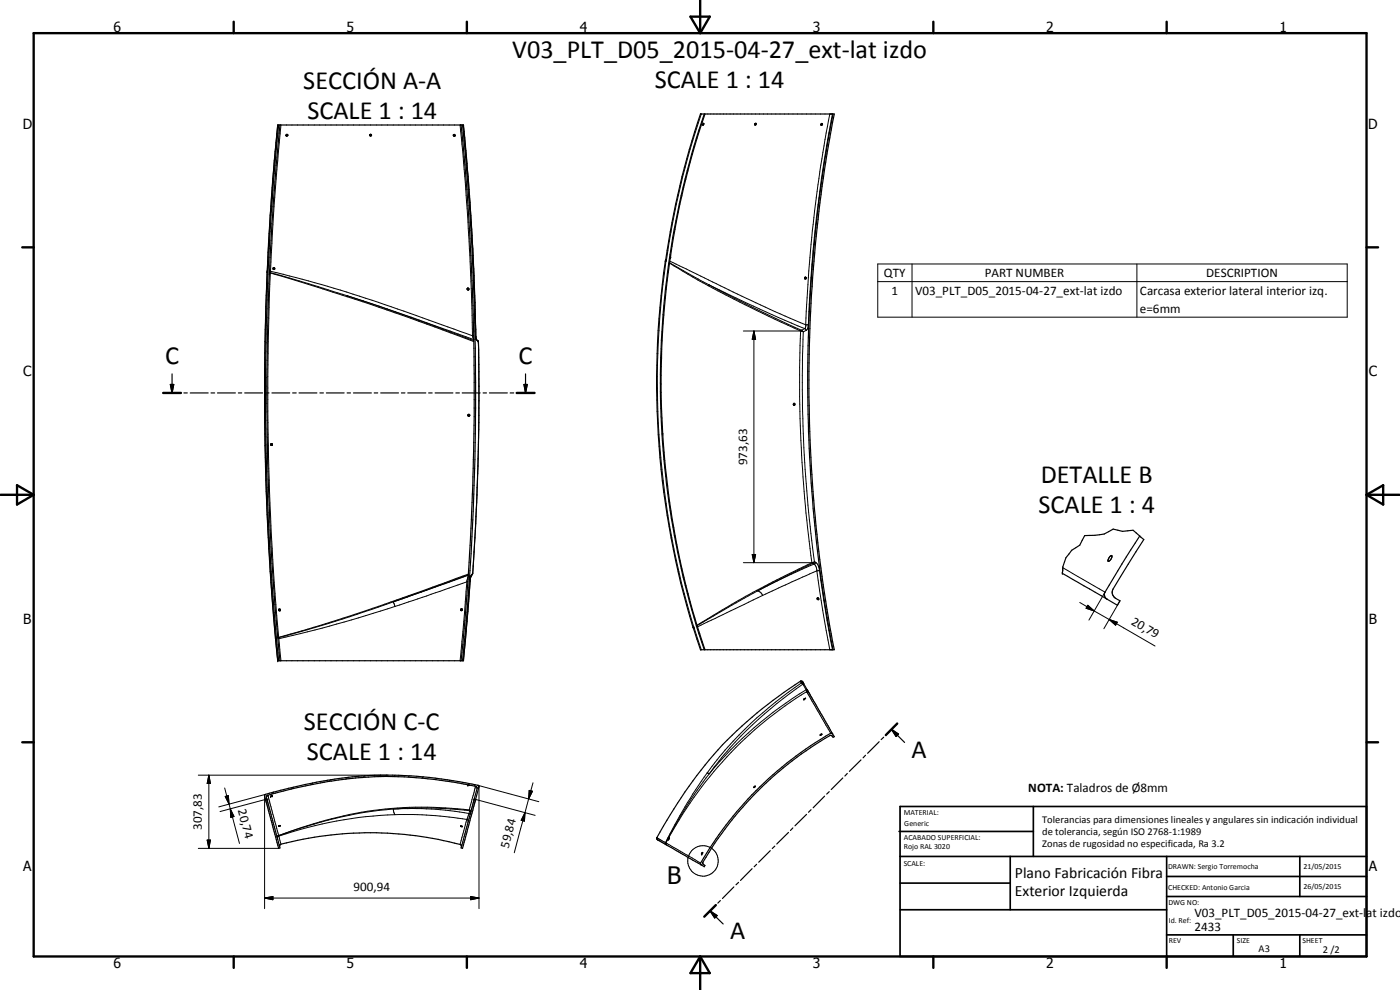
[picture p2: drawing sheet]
<svg xmlns="http://www.w3.org/2000/svg" width="420mm" height="297mm" viewBox="0 0 420 297" stroke-linecap="round" stroke-linejoin="round" font-family="sans-serif">
<g fill="none" stroke="#000" stroke-width=".35">
<path d="M83.3 37.5h55.8l1.4 15.5 1.2 17.7 1.1 30.7 .8 1.2 .1 24.2a779 779 0 0 1-1.8 45.2l-.7 1.5-2.1 24.7h-55.8a819.1 819.1 0 0 1 0-160.7zM83.6 37.5a767.3 767.3 0 0 0-3.3 47.3 808.2 808.2 0 0 0 .2 69l1.4 25.1 1.7 19.3M84 37.5a797.6 797.6 0 0 0-3.8 91.2 794.4 794.4 0 0 0 3.8 69.5M138.4 37.5l1.3 14.4 1 14.8a779.9 779.9 0 0 1 1.6 40.4v17.9l-.5 23.3a689.4 689.4 0 0 1-3.4 49.9M138.8 37.5a813.7 813.7 0 0 1 3.9 90.1 799.8 799.8 0 0 1-3.6 68.2l-.3 2.4M210.2 34.2h40.2a426.3 426.3 0 0 0 0 160.7h-40.2a252.1 252.1 0 0 1 0-160.7zM211 37.1l.2 .1-.3 .3zM211.1 37l-.1 .1M211.4 34.2a251.5 251.5 0 0 0 0 160.7M211.6 34.2a251.5 251.5 0 0 0 0 160.7M226.6 37l.3 .1-.1 .4-.3-.1zM226.6 37.1l-.1 .2"/>
<path d="M246.4 37.4h.1M246.5 37.1l.3 .1-.2 .4-.3-.3zM246.7 37l-.3 .4M250 34.2l-1.3 7.2a433.9 433.9 0 0 0-4.7 111.3 408.8 408.8 0 0 0 5.1 37.5l.9 4.7M86.3 40.4l-.2 .3-.3-.1M110.9 40.5l.3 .2 .3-.2M111 40.4l.3-.1 .2 .2M111 40.4l.2 .4 .3-.3M136.1 40.4l.2 .5 .3-.2M136.1 40.4h.4l.1 .3M136.1 40.4l.5 .3M136.1 40.4h.1"/>
<path d="M136.2 40.5v.1M136.3 40.7h.1M201.2 77v.3M201.2 77.3v.1M201.2 77.4l-.1 .2M82.3 80.3v.3l-.3 .2M140.4 86.4l-.1 .3 .2 .3M140.4 86.4l.3 .3-.1 .3M140.4 86.4l-.2 .3 .5 .3M241.5 83.2l.5 .1-.2 .4h-.3zM241.7 83.2l-.2 .5M49 117.9h5.3"/>
<path d="M51.1 115.4h1l-.5 2.5zM51.6 112.2v5.7M55.2 117.9h1M57.1 117.9h5.4M63.3 117.9h1.1M65.3 117.9h5.3M71.5 117.9h1M73.4 117.9h5.4M79.7 117.9h1M81.6 117.9h5.3M87.8 117.9h1.1M89.7 117.9h5.4"/>
<path d="M96 117.9h1.1M97.9 117.9h5.4M104.2 117.9h1M106.1 117.9h5.4M112.3 117.9h1.1M114.2 117.9h5.4M120.5 117.9h1M122.4 117.9h5.4M128.6 117.9h1.1M130.6 117.9h5.3M136.8 117.9h1.1M138.7 117.9h5.4"/>
<path d="M145 117.9h1M146.9 117.9h5.4M153.1 117.9h1.1M155.1 117.9h5.3M157.3 115.4h.9l-.5 2.5zM157.7 112.2v5.7M81.4 133.1l.2 .3-.1 .2M140.8 124.3l.2 .3-.2 .3M140.8 124.3l-.3 .2 .3 .4M140.8 124.3l-.4 .2 .1 .3 .2 .1M198.9 130v.2M238.2 121.1v.5"/>
<path d="M245.3 179.5a.27 .27 0 0 1 .4 0 .27 .27 0 0 1-.1 .4l-.3-.1zM245.3 179.5l.2 .5M332.6 168.4h.1M333.1 167l.5-.3a1.59 1.59 0 0 1-.8 1.7h-.2l-.1-.3zM342 160.8l1.3 1.1-9.3 14.8a2.07 2.07 0 0 0 .9 2.9l1.2 .7-.7 1.3-3.1-1.8M342 160.8l-1.9-1.7-3.2 .3-2.8-.7a9.3 9.3 0 0 1-7 2h-1.6l-1.4 2.9a8.3 8.3 0 0 0-5.2 7.6l-.1 .8 13.5 7.8M342 160.8l-5.3 8.4-5.3 9.1a1.68 1.68 0 0 0 .9 1.5M83.6 182.9l.5-.1-.1 .5M83.6 182.9l.2 .4 .3-.1M83.6 182.9l.5 .3M138.4 183h-.1M138.8 182.8l-.4 .1-.1 .3"/>
<path d="M138.8 182.9l-.2-.2-.4 .1 .1 .4M138.8 182.9l-.2 .3h-.3M241.1 205l-.1-.2a.53 .53 0 0 0-.8-.4 117.4 117.4 0 0 0-40.1 41.7l-3 5.4 .2 .4 2.5 1.5M241.1 205h.1M241.2 205l8.7 15.2M241.4 209.8h-.1M241.5 209.7l.3-.2-.5 .3M267.5 218.8l2.2 1.5-.8 .7zM267.5 218.8l4 4M269.3 217.1l-3.5 3.5M79.7 238.4l-.3 .4 .3 1.1M79.7 238.3a128.7 128.7 0 0 1 43.6-5.5 126.7 126.7 0 0 1 20.3 3l.2 .3-1.1 3.8"/>
<path d="M79.7 238.3v.1M80.1 239.8l3.9 14.6-.4 .2-3.9-14.7M80.1 239.8l-.4 .1M80.1 239.8l-.1-1a128.5 128.5 0 0 1 35.9-5.8 118.8 118.8 0 0 1 27.1 3.1l.2 .4-.9 3.3M81.3 238.9l.4-.1zM140.4 235.6h.3M140.5 235.6l.5 .1-.2-.1M142.3 239.8l-3.9 14.6 .4 .2 3.9-14.7M142.3 239.8h.1M142.3 239.8l.4 .1M143.7 235.8v.1M226.3 236.1l.3-.2-.1 .3-.2 .1z"/>
<path d="M226.3 236.3h.1M246.2 220.4l.5-.1-.4 .3zM247.5 238.9l-3.5 3.5M248.9 237.5l-.8 .8M249.9 220.2l.5 .8-.4 .2-.3-.4-.6-.2a105.2 105.2 0 0 0-38.1 38.1 .75 .75 0 0 0 .6 1l-.2 .4-.9-.6M249.9 220.2l-.3-.2a104.2 104.2 0 0 0-39.4 39.1l.3 .4M252.9 233.4l-3.4 3.5M254.3 232.1l-.7 .7M258.4 228l-3.5 3.4M259.7 226.6l-.7 .8M263.9 222.5l-3.5 3.5M265.2 221.2l-.8 .7"/>
<path d="M83.6 247.9l.5-.2zM83.9 254l.1-.5a102.3 102.3 0 0 1 54.4 0l.1 .6M138.2 247.8l.6 .2zM138.7 247.9l.1 .1M197.3 251.9v.1M199.8 253.4h.1M199.9 253.4l10.6 6.1M200.6 251.8h.1M200.6 251.7v.1M200.8 251.5l-.2 .2M200.8 251.5h.1M200.9 251.5l-.3 .3"/>
<path d="M210.2 259.2h.1M210.5 256.2h.1M210.6 255.9l.3-.1-.3 .5zM227.1 259.3l-.8 .8M231.2 255.2l-3.5 3.5M232.5 253.9l-.7 .7M236.6 249.8l-3.5 3.4M237.9 248.4l-.7 .8M242.1 244.3l-3.5 3.5M243.4 243l-.8 .7M213.1 273.3l2.1 1.4-.7 .7zM213.1 273.3l3.9 3.9"/>
<path d="M214.8 271.6l-3.4 3.4M216.2 270.2l-.8 .8M220.2 266.1l-3.4 3.5M221.6 264.8l-.7 .7M225.7 260.6l-3.5 3.6"/>
<circle cx="86.1" cy="40.6" r=".28"/>
<circle cx="82.2" cy="80.6" r=".29"/>
<circle cx="81.5" cy="133.4" r=".28"/>
<circle cx="238.3" cy="121.3" r=".28"/>
</g>
<g fill="#000">
<circle cx="83.3" cy="37.5" r=".18"/>
<circle cx="198.9" cy="130" r=".18"/>
<circle cx="141.4" cy="172.7" r=".18"/>
<circle cx="245.3" cy="179.5" r=".18"/>
<circle cx="318.8" cy="172" r=".18"/>
<circle cx="83.3" cy="198.2" r=".18"/>
<circle cx="240.9" cy="204.5" r=".18"/>
<circle cx="241.2" cy="209.8" r=".18"/>
<circle cx="80.1" cy="239.8" r=".18"/>
<circle cx="81.2" cy="238.9" r=".18"/>
<circle cx="81.7" cy="238.8" r=".18"/>
<circle cx="140.4" cy="235.6" r=".18"/>
<circle cx="142.3" cy="239.8" r=".18"/>
<circle cx="142.7" cy="239.9" r=".18"/>
<circle cx="200.6" cy="251.8" r=".18"/>
<circle cx="200.9" cy="251.4" r=".18"/>
<circle cx="210.6" cy="256.3" r=".18"/>
</g>
<g fill="none" stroke="#000" stroke-width=".3">
<path d="M83.3 37.5a740.5 740.5 0 0 0-3.1 43.8M84.3 37.5a792.3 792.3 0 0 0-3.1 43.9M138.1 37.5a813.5 813.5 0 0 1 2.9 39.1l.8 24.2M139.1 37.5l1.5 17.4 1 13.8 .8 18 .4 14.3M210.5 34.2a237.4 237.4 0 0 0-10.5 43.8M249 34.2a410.1 410.1 0 0 0-7.2 63.3M249.8 34.2a414.9 414.9 0 0 0-7.2 63.3M199.7 78.4h.1M199.7 78.4l.1 .1M199.7 78.2l.2 .2M199.8 77.9l.2 .1M199.8 78.5a254.3 254.3 0 0 0 8.4 109.6"/>
<path d="M199.9 78.4l-.1 .1M200 78l-.1 .4M200.9 78.8l11.9 6.7M200.9 79l11.6 6.7M201 78.4l25.9 12.4 14.9 6.7M263.4 79.2h140.9v16h-140.9zM273.7 79.2v16M341.2 79.2v16M80.2 81.6v.1M80.2 81.7v.1M80.2 81.8l-.4 10.3a841.9 841.9 0 0 0 2.9 99.3M80.2 81.3h.1"/>
<path d="M80.2 81.3v.4M80.8 81.9h.4M80.8 81.8l9 2.5 14.5 4.5M80.9 81.4h.3M81.1 81.8a817.1 817.1 0 0 0-.3 62.3l.2 6.8a859.1 859.1 0 0 0 2.6 40.3M81.2 81.4v.5M81.2 81.4a467.3 467.3 0 0 1 56.9 18l3.7 1.4M81.2 81.9l23 7.1M104.2 89l16.7 5.7 21.3 7.8M104.3 88.8l4.7 1.5M104.3 88.8l-.1 .2M109 90.3l11.9 4.1"/>
<path d="M109 90.3l12 4.1M120.9 94.4l21.3 7.8M121 94.4l21.2 7.5-.4-1.1M212.5 85.7l14.6 7.5 13.2 6.1M212.8 85.5l15.2 7.2 13.5 5.9M212.8 85.5a431.5 431.5 0 0 0 27.7 13.6M212.8 85.5l-.3 .2M223.1 99.3l17.4 .1M226.3 99.3l.5 2.5h-1zM226.3 99.3v69.5M240.3 99.3a393.4 393.4 0 0 0 1.8 56.7l1.6 12.8M240.5 99.1l.6 .5"/>
<path d="M240.5 99.1l-.2 .2M240.5 99.4l.6 .2M240.5 99.1v.3M240.6 99.1h-.1M241.1 99.6l-.3 13a420.8 420.8 0 0 0 2.1 43.2l1.5 12.7M241.5 98.6l.4 .5M241.5 98.6l-.9 .5M241.8 97.5l-.3 1.1M241.8 97.5h.8M242.6 97.5l-.5 1.6-1 .5M263.4 84.5h140.9M141.8 100.8h.3"/>
<path d="M142.8 101h.1M142.8 101l.2 1M142.9 101.8l.1 .2M143 102l.5 .5M143.4 102.2l.1 .4M143.5 102.6l.1 .2M143.6 102.8h.1M143.6 102.8l.1 21.8-.2 10.9-.8 23.7-.9 12.8M120.9 179.6l-2.9 1M125.1 178.1l-4.2 1.5M126.5 177.6l-1.4 .5M132.1 175.6l-7 2.5"/>
<path d="M132.1 175.6l-4.2 1.5M140.1 174.6l-2 23.6M140.1 174.6l-21.5 7.3M140.4 174.5l-.3 .1M140.5 172.9l-.4 1.7M140.5 172.5l-8.4 3.1M140.5 172.6l-8.4 3M140.6 172.3l-1.8 .6a634.3 634.3 0 0 1-55.2 18.3M141.1 174.4h.1M141.1 174.4l-2 23.8M141.6 172.4l-.1 .3M141.6 172.4l-.5 2"/>
<path d="M141.8 172.1h.1M141.8 172.1l-.1 .4M141.8 172.1l-.2 .3M141.8 172v.1M141.8 172h.1M223.1 168.8h20.7M225.8 166.4h1l-.5 2.4zM228.9 178.6l-19.6 9.5M243.7 168.8l.6 .4M243.7 168.8l-11.9 5.8a316 316 0 0 0-22.6 13M243.8 168.8l.1 .2M243.9 169l-14.7 7.3-20 11.4"/>
<path d="M244.3 169.2a2.63 2.63 0 0 1 .8 2.1M244.3 169.2l-7.8 3.6-9.1 4.5a2.02 2.02 0 0 1 1.5 1.3M244.4 168.5l-.6 .3M244.4 168.5l-.5 .5M244.4 168.5l.4 .2M244.8 168.7l-.5 .5M244.8 168.7l.7 .9 .4 1.5M245.1 171.3l1.8 11.9 2.1 11.7M245.1 171.3l-16.2 7.3M245.9 171.1l-.8 .2M245.9 171.1l2.3 15 1.6 8.8M319 170.3l12.6 7.4-4.8 8.4"/>
<path d="M82.7 191.4h.1M82.7 191.8h.1M82.7 191.8l.6 6.4M82.7 191.4v.1M82.7 191.4v.4M83.3 191.3h.4M83.3 191.2h.3M83.4 191.6h.3M83.6 191.2h.1M83.6 191.2l.1 .4M83.6 191.2l.1 .1M83.7 191.6l.6 6.6"/>
<path d="M118 180.6l.6 1.3M118 180.6l-19.4 6.5-14.9 4.2M118.6 181.9l-19.8 6-15.1 3.7M208.2 188.1l-.2 .1M208.2 188.1h.1M208.2 188.1l-.1 .3M208.2 188.1l.2 .4M208.4 188.5l-.3 .1M208.4 188.5l2.1 6.4M324.1 180.8l4.3 2.5M326.5 181.6l1.9 1.7-2.4-.8zM328.4 183.3l4.5 2.6"/>
<path d="M332.9 185.9l2.4 .8-.5 .9zM332.9 185.9l13.8 7.9M336.1 180.3l-4.8 8.3M240.2 204.4h.1M240.3 204.4l.1 .2M240.3 204.5h.1M240.4 204.6h.1M240.4 204.6l.1 .3M240.5 204.9l.4 .4M240.5 204.9l.6 .1M240.5 204.9a113.1 113.1 0 0 0-28.3 27M240.9 205.3l1 1.7"/>
<path d="M240.9 205.3a113.2 113.2 0 0 0-28 26.9M241.2 205.2l-.3 .1M241.2 205.2h.1M241.9 207l.2 .5M241.9 207a113.7 113.7 0 0 0-29 25.2M242.1 207.5h.1M242.1 207.5l7.2 12.5M242.1 207.5l.2-.1 .3 .3M242.1 207.5a117 117 0 0 0-42.3 45.4M242.2 206.9l-.3 .1M59.5 232.6h57M62.7 232.6l.4 2.5h-.9z"/>
<path d="M62.7 232.6v22M67.4 236.4l1.3 4.9M67.6 239l.9-.3 .2 2.6zM79.4 238.8v33.8M79.7 238.3l-14.1 3.8M80.1 239.7l-.1 .1M80.1 239.8l-14.1 3.7M80.4 238.6h.1M80.4 238.6l3.2 12.1M82.1 237.7l-.6 .6M88.1 236.2l-.6 .5M93.8 234.9l-.6 .6"/>
<path d="M99.3 233.9l-.5 .6M104.5 233.2l-.5 .5M109.4 232.8l-.4 .5M114.1 232.6l-.4 .4M118.6 232.6l-.4 .4M122.9 232.8l-.4 .4M127.1 233.1l-.5 .4M131.1 233.6l-.4 .3M135 234.1l-.3 .4M138.9 234.7l-.4 .4M142.3 239.8l18.3 4.8M142.7 235.5l-.4 .3"/>
<path d="M142.7 235.9l-1.9 7.1M143.4 235.6l18.3 4.9M143.8 236.1v36.5M158.7 239.7l-1.1 4.1M158.8 237.2l1 .2-1.1 2.3zM160 234.9l-1.3 4.8M212.2 231.9a157.9 157.9 0 0 0-12.5 21M212.2 231.9l.7 .3M212.9 232.2a132.2 132.2 0 0 0-13.1 20.7M59.5 254.6h24.1M62.2 252.1h.9l-.4 2.5zM68.7 241.3l3.2 11.8"/>
<path d="M69.1 242.7l1.1 2.3-1 .2zM83.5 250.7l-.2 .2M83.5 250.7l-.3 .6M83.6 250.7h.1M83.6 250.7l.1 .2M83.6 250.7h-.1M83.7 250.7h-.2M83.7 250.9l.6 2.4M83.7 250.9l-.4 .7M118 242.7l.6 1.7M118 242.7a131.3 131.3 0 0 0-34.3 8M118 242.7a121.3 121.3 0 0 1 21.5 .4l1.4 .1"/>
<path d="M118 242.7a95.7 95.7 0 0 1 22.7 1.4M118.6 244.4a121.1 121.1 0 0 0-34.9 6.5M118.6 244.4a113.7 113.7 0 0 1 21.5 1.5M140.1 245.9l-2 7.5M140.1 245.9l.3 .1 .1 .5M140.7 244.1l.4 .2M140.7 244.1l-.6 1.8M140.8 243l.2 .1M140.8 243l.1 .2M140.8 243a114 114 0 0 0-55.4 7.1l-1.8 .6M140.9 243.2h.1M141 243.2l.3 .3"/>
<path d="M141 243.2l-.3 .9M141 243.1v.1M141 243.2h.1M141 243.1l.3 .4M141.3 243.5v.1M157.6 243.8l-.2 2.6-1-.3zM157.6 243.8l-3.3 12.1M197.1 251.3h.1M197.1 251.3l2.6 1.6M199.7 252.9h.1M199.7 252.9v.3l.2 .2-.1-.5M199.8 252.9h.1"/>
<path d="M199.8 252.9l.2 .6M199.8 252.9l10.5 6.1M79.4 269.5l2.5-.5v1zM79.4 269.5h64.4M141.3 269l2.5 .5-2.5 .5z"/>
<circle cx="211" cy="258.3" r="4.6"/>
</g>
<g fill="none" stroke="#000" stroke-width=".71">
<path d="M10.1 9.9h400v277.1h-400zM70.1 6.5v3.4M140.1 6.5v3.4M207.2 5h5.8l-2.9 4.9zM210.1 0v9.9M280.1 6.5v3.4M350.1 6.5v3.4M6.7 74.2h3.4M410.1 74.2h3.5M49 117.9h5.3M155.1 117.9h5.3M.1 148.5h10"/>
<path d="M5.1 145.6l5 2.9-5 2.9zM410.1 148.5h10M410.1 148.5l5-2.9v5.8zM269.3 217.1l-3.5 3.5M6.7 222.7h3.4M410.1 222.7h3.5M214.8 271.6l-3.4 3.4M70.1 287v3.4M140.1 287v3.4M210.1 287v10M210.1 287l2.9 5h-5.8zM280.1 287v3.4"/>
<path d="M350.1 287v3.4"/>
</g>
<g fill="none" stroke="#000" stroke-width=".51">
<path d="M269.8 249.5h40.3M270.1 242h140v45h-140zM270.1 257h140M303.2 257v16M310.1 242v15M350.1 257v30M390.1 257v12M270.1 265h33.1M270.1 273h80M350.1 269h60M350.1 263h60M350.1 280.5h60"/>
<path d="M370.1 280.5v6.5M390.1 280.5v6.5"/>
</g>
<g fill="#000">
<path d="M51.1 115.4h1l-.5 2.5zM157.3 115.4h.9l-.5 2.5zM226.3 99.3l.5 2.5h-1zM225.8 166.4h1l-.5 2.4zM326.5 181.6l1.9 1.7-2.4-.8zM332.9 185.9l2.4 .8-.5 .9zM62.7 232.6l.4 2.5h-.9zM67.6 239l.9-.3 .2 2.6zM158.8 237.2l1 .2-1.1 2.3zM267.5 218.8l2.2 1.5-.8 .7zM62.2 252.1h.9l-.4 2.5zM69.1 242.7l1.1 2.3-1 .2z"/>
<path d="M157.6 243.8l-.2 2.6-1-.3zM79.4 269.5l2.5-.5v1zM141.3 269l2.5 .5-2.5 .5zM213.1 273.3l2.1 1.4-.7 .7z"/>
</g>
<g font-size="7.9">
<text x="153.7" y="17.5">V03_PLT_D05_2015-04-27_ext-lat izdo</text>
<text x="91" y="26.6">SECCIÓN A-A</text>
<text x="196.5" y="26.5">SCALE 1 : 14</text>
<text x="92.3" y="35.6">SCALE 1 : 14</text>
<text x="49.6" y="109.3">C</text>
<text x="155.6" y="109.3">C</text>
<text x="312.3" y="145">DETALLE B</text>
<text x="311.6" y="154">SCALE 1 : 4</text>
<text x="91.2" y="219.1">SECCIÓN C-C</text>
<text x="273.5" y="227.4">A</text>
<text x="92.1" y="228">SCALE 1 : 14</text>
<text x="219.1" y="281.8">A</text>
</g>
<text font-size="7.2" x="200.3" y="265.1">B</text>
<g font-size="4.7">
<text x="304.6" y="263.5">Plano Fabricación Fibra</text>
<text x="304.6" y="268.9">Exterior Izquierda</text>
</g>
<g font-size="4.2">
<text x="34" y="9.6">6</text>
<text x="104" y="9.6">5</text>
<text x="174" y="9.6">4</text>
<text x="244" y="9.6">3</text>
<text x="314" y="9.6">2</text>
<text x="384" y="9.6">1</text>
<text x="6.8" y="38.7">D</text>
<text x="410.6" y="38.7">D</text>
<text x="7" y="112.9">C</text>
<text x="410.8" y="112.9">C</text>
<text x="7" y="187.1">B</text>
<text x="410.8" y="187.1">B</text>
<text x="7" y="261.4">A</text>
<text x="410.8" y="261.4">A</text>
<text x="34" y="290.4">6</text>
<text x="104" y="290.4">5</text>
<text x="174" y="290.4">4</text>
<text x="244" y="290.4">3</text>
<text x="314" y="290.4">2</text>
<text x="384" y="290.4">1</text>
</g>
<g font-size="3.9">
<text x="265.3" y="83.1">QTY</text>
<text x="295.5" y="83.1">PART NUMBER</text>
<text x="362" y="83.1">DESCRIPTION</text>
<text x="267.5" y="88.5">1</text>
<text x="274.6" y="88.6">V03_PLT_D05_2015-04-27_ext-lat izdo</text>
<text x="342.1" y="88.6">Carcasa exterior lateral interior izq.</text>
<text x="342.1" y="93.9">e=6mm</text>
<text x="224.2" y="139.6" transform="rotate(-90 224.2 139.6)">973,63</text>
<text x="339.3" y="187.2" transform="rotate(30 339.3 187.2)">20,79</text>
<text x="308.6" y="237.7">NOTA: Taladros de Ø8mm</text>
<text x="71.4" y="243.1" transform="rotate(75 71.4 243.1)">20,74</text>
<text x="60.6" y="249" transform="rotate(-90 60.6 249)">307,83</text>
<text x="152.6" y="254.6" transform="rotate(-75 152.6 254.6)">59,84</text>
<text x="106.1" y="267.4">900,94</text>
<text x="358.5" y="275.1">V03_PLT_D05_2015-04-27_ext-lat izdo</text>
<text x="358.5" y="279.4">2433</text>
</g>
<g font-size="3.1">
<text x="312.7" y="246.8">Tolerancias para dimensiones lineales y angulares sin indicación individual</text>
<text x="312.7" y="250.4">de tolerancia, según ISO 2768-1:1989</text>
<text x="312.7" y="254">Zonas de rugosidad no especificada, Ra 3.2</text>
<text x="377.7" y="285.6">A3</text>
<text x="397" y="285.9">2 /2</text>
</g>
<g font-size="2.4">
<text x="271.2" y="244.4">MATERIAL:</text>
<text x="271.3" y="252">ACABADO SUPERFICIAL:</text>
<text x="271.4" y="247.9">Generic</text>
<text x="271.3" y="254.6">Rojo RAL 3020</text>
<text x="271.2" y="259.7">SCALE:</text>
<text x="350.6" y="260.8">DRAWN: Sergio Torremocha</text>
<text x="391.2" y="260.6">21/05/2015</text>
<text x="350.6" y="267">CHECKED: Antonio Garcia</text>
<text x="391.2" y="266.7">26/05/2015</text>
<text x="350.6" y="271.4">DWG NO:</text>
<text x="350.8" y="276.9">Id. Ref:</text>
<text x="350.8" y="282.8">REV</text>
<text x="371.2" y="282.9">SIZE</text>
<text x="390.9" y="282.9">SHEET</text>
</g>
</svg>
